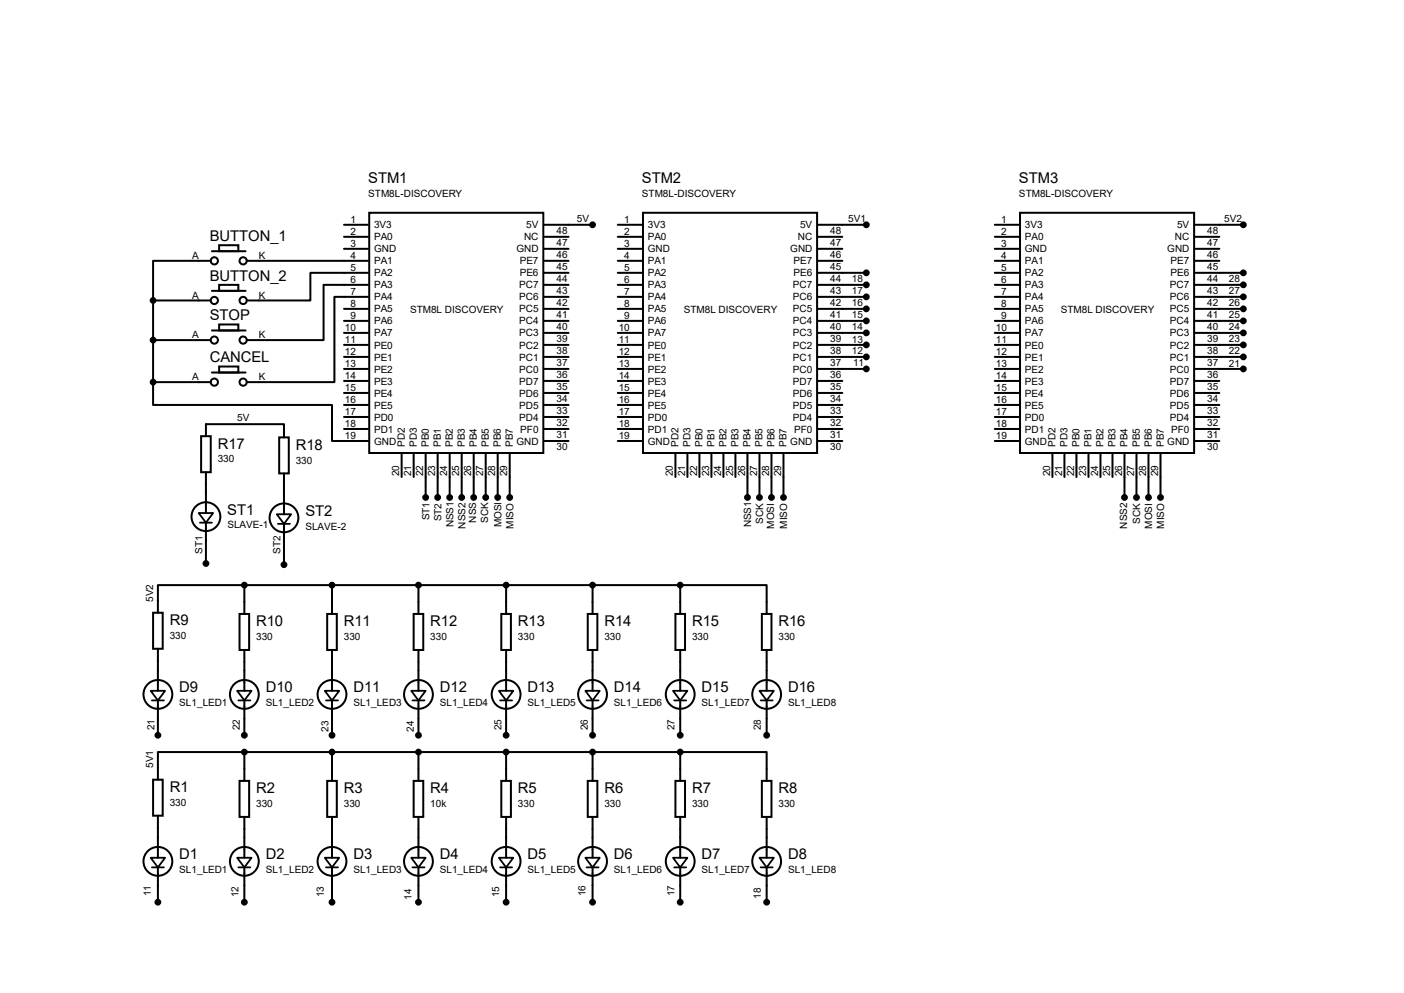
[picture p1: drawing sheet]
<svg xmlns="http://www.w3.org/2000/svg" width="297mm" height="210mm" viewBox="0 0 297 210" stroke-linecap="round" stroke-linejoin="round" font-family="sans-serif">
<g fill="none" stroke="#000" stroke-width=".42">
<path d="M44.6 55.2h-12.2v8.3M44.8 53.1h7.1M46.4 51.9h4v1.2h-4zM52.2 55.2h25.7M72.8 47.5h5.1M72.8 50.1h5.1M72.8 52.6h5.1M77.9 57.7h-12.2v5.8h-13.5M78.1 45h36.8v50.8h-36.8zM115.2 57.7h5.1M115.2 47.5h10.1M115.2 55.2h5.1"/>
<path d="M115.2 50.1h5.1M115.2 52.6h5.1M130.7 57.7h5.1M130.7 47.5h5.1M130.7 55.2h5.1M130.7 50.1h5.1M130.7 52.6h5.1M136 45h36.8v50.8h-36.8zM173.1 57.7h10.2M173.1 47.5h10.2M173.1 55.2h5.1M173.1 50.1h5.1"/>
<path d="M173.1 52.6h5.1M210.4 57.7h5.1M210.4 47.5h5.1M210.4 55.2h5.1M210.4 50.1h5.1M210.4 52.6h5.1M215.8 45h36.8v50.8h-36.8zM252.9 57.7h10.1M252.9 47.5h10.1M252.9 55.2h5M252.9 50.1h5M252.9 52.6h5"/>
<path d="M32.4 63.5h12.2M32.4 63.5v17.3M32.4 71.9h12.2M44.8 61.5h7.1M44.8 69.9h7.1M44.8 78.8h7.1M46.4 60.2h4v1.3h-4zM46.4 68.6h4v1.3h-4zM46.4 77.5h4v1.3h-4zM72.8 78h5.1M72.8 75.5h5.1M72.8 72.9h5.1"/>
<path d="M72.8 70.4h5.1M72.8 67.9h5.1M72.8 65.3h5.1M77.9 60.2h-9.4v11.7h-16.3M77.9 62.8h-7.2v18h-18.5M115.2 78h5.1M115.2 75.5h5.1M115.2 72.9h5.1M115.2 70.4h5.1M115.2 67.9h5.1M115.2 65.3h5.1M115.2 62.8h5.1"/>
<path d="M115.2 60.2h5.1M130.7 78h5.1M130.7 75.5h5.1M130.7 72.9h5.1M130.7 70.4h5.1M130.7 67.9h5.1M130.7 65.3h5.1M130.7 62.8h5.1M130.7 60.2h5.1M173.1 78h10.2M173.1 75.5h10.2M173.1 72.9h10.2"/>
<path d="M173.1 70.4h10.2M173.1 67.9h10.2M173.1 65.3h10.2M173.1 62.8h10.2M173.1 60.2h10.2M210.4 78h5.1M210.4 75.5h5.1M210.4 72.9h5.1M210.4 70.4h5.1M210.4 67.9h5.1M210.4 65.3h5.1M210.4 62.8h5.1"/>
<path d="M210.4 60.2h5.1M252.9 78h10.1M252.9 75.5h10.1M252.9 72.9h10.1M252.9 70.4h10.1M252.9 67.9h10.1M252.9 65.3h10.1M252.9 62.8h10.1M252.9 60.2h10.1M32.4 80.8v4.8h37.8v7.7h7.7M32.4 80.8h12.2M42.5 92.2h2.1v7.7h-2.1z"/>
<path d="M43.6 92.2v-2.5h16.5v2.8M43.6 99.9v8.6M59.1 92.5h2v7.6h-2zM72.8 80.6h5.1M72.8 83.1h5.1M72.8 85.6h5.1M72.8 88.2h5.1M72.8 90.7h5.1M85 95.8v5.1M87.5 95.8v5.1M90 95.8v9.4M92.6 95.8v9.4"/>
<path d="M95.1 95.8v9.4M97.7 95.8v9.4M100.2 95.8v9.4M102.7 95.8v9.4M105.3 95.8v9.4M107.8 95.8v9.4M115.2 80.6h5.1M115.2 83.1h5.1M115.2 85.6h5.1M115.2 88.2h5.1M115.2 90.7h5.1M115.2 93.3h5.1"/>
<path d="M130.7 80.6h5.1M130.7 83.1h5.1M130.7 85.6h5.1M130.7 88.2h5.1M130.7 90.7h5.1M130.7 93.3h5.1M142.9 95.8v5.1M145.4 95.8v5.1M148 95.8v5.1M150.5 95.8v5.1M153 95.8v5.1M155.6 95.8v5.1"/>
<path d="M158.1 95.8v9.4M160.7 95.8v9.4M163.2 95.8v9.4M165.7 95.8v9.4M173.1 80.6h5.1M173.1 83.1h5.1M173.1 85.6h5.1M173.1 88.2h5.1M173.1 90.7h5.1M173.1 93.3h5.1M210.4 80.6h5.1M210.4 83.1h5.1"/>
<path d="M210.4 85.6h5.1M210.4 88.2h5.1M210.4 90.7h5.1M210.4 93.3h5.1M222.6 95.8v5.1M225.2 95.8v5.1M227.7 95.8v5.1M230.3 95.8v5.1M232.8 95.8v5.1M235.3 95.8v5.1M237.9 95.8v9.4M240.4 95.8v9.4"/>
<path d="M243 95.8v9.4M245.5 95.8v9.4M252.9 80.6h5M252.9 83.1h5M252.9 85.6h5M252.9 88.2h5M252.9 90.7h5M252.9 93.3h5M43.6 110.5v8.7M60.1 100.1v8.7M60.1 110.8v8.6M32.4 129.6h2v7.6h-2z"/>
<path d="M33.4 137.2v8.9M50.7 129.8h2v7.7h-2zM51.7 123.7h-18.3v5.9M51.7 123.7v6.1M51.7 137.5v8.6M51.7 123.7h92.2M69.2 129.8h2v7.7h-2zM70.2 123.7v6.1M70.2 137.5v8.6M87.5 129.8h2v7.7h-2zM88.5 123.7v6.1M88.5 137.5v8.6"/>
<path d="M106 129.8h2.1v7.7h-2.1zM107.1 123.7v6.1M107.1 137.5v8.6M124.3 129.8h2.1v7.7h-2.1zM125.3 123.7v6.1M125.3 137.5v8.6M142.9 129.8h2v7.7h-2zM143.9 123.7h18.3v6.1M143.9 123.7v6.1M143.9 137.5v8.6M161.2 129.8h2v7.7h-2zM162.2 137.5v8.6"/>
<path d="M33.4 148.1v7.4M51.7 159h-18.3v5.9M51.7 148.1v7.4M51.7 159v6.1M51.7 159h92.2M70.2 148.1v7.4M70.2 159v6.1M88.5 148.1v7.4M88.5 159v6.1M107.1 148.1v7.4M107.1 159v6.1M125.3 148.1v7.4"/>
<path d="M125.3 159v6.1M143.9 159h18.3v6.1M143.9 148.1v7.4M143.9 159v6.1M162.2 148.1v7.4M32.4 164.9h2v7.6h-2zM33.4 172.5v8.9M50.7 165.1h2v7.7h-2zM51.7 172.8v8.6M69.2 165.1h2v7.7h-2zM70.2 172.8v8.6M87.5 165.1h2v7.7h-2z"/>
<path d="M88.5 172.8v8.6M106 165.1h2.1v7.7h-2.1zM107.1 172.8v8.6M124.3 165.1h2.1v7.7h-2.1zM125.3 172.8v8.6M142.9 165.1h2v7.7h-2zM143.9 172.8v8.6M161.2 165.1h2v7.7h-2zM162.2 172.8v8.6M33.4 183.4v7.4M51.7 183.4v7.4M70.2 183.4v7.4"/>
<path d="M88.5 183.4v7.4M107.1 183.4v7.4M125.3 183.4v7.4M143.9 183.4v7.4M162.2 183.4v7.4"/>
<circle cx="45.3" cy="55.2" r=".76"/>
<circle cx="51.4" cy="55.2" r=".76"/>
<circle cx="45.3" cy="71.9" r=".76"/>
<circle cx="45.3" cy="63.5" r=".76"/>
<circle cx="51.4" cy="63.5" r=".76"/>
<circle cx="51.4" cy="71.9" r=".76"/>
<circle cx="45.3" cy="80.8" r=".76"/>
<circle cx="51.4" cy="80.8" r=".76"/>
<circle cx="43.6" cy="109.3" r="3"/>
<circle cx="60.1" cy="109.5" r="3"/>
<circle cx="33.4" cy="146.9" r="3"/>
<circle cx="51.7" cy="146.9" r="3"/>
<circle cx="70.2" cy="146.9" r="3"/>
<circle cx="88.5" cy="146.9" r="3"/>
<circle cx="107.1" cy="146.9" r="3"/>
<circle cx="125.3" cy="146.9" r="3"/>
<circle cx="143.9" cy="146.9" r="3"/>
<circle cx="162.2" cy="146.9" r="3"/>
<circle cx="33.4" cy="182.2" r="3"/>
<circle cx="51.7" cy="182.2" r="3"/>
<circle cx="70.2" cy="182.2" r="3"/>
<circle cx="88.5" cy="182.2" r="3"/>
<circle cx="107.1" cy="182.2" r="3"/>
<circle cx="125.3" cy="182.2" r="3"/>
<circle cx="143.9" cy="182.2" r="3"/>
<circle cx="162.2" cy="182.2" r="3"/>
</g>
<g fill="none" stroke="#000" stroke-width=".38">
<path d="M42 108.5h3.1l-1.5 2zM42.3 110.5h2.5M58.5 108.8h3.1l-1.5 2zM58.8 110.8h2.5M31.9 146.1h3l-1.5 2zM32.1 148.1h2.6M50.2 146.1h3l-1.5 2zM50.4 148.1h2.6M68.7 146.1h3.1l-1.6 2zM69 148.1h2.5M87 146.1h3l-1.5 2zM87.2 148.1h2.6"/>
<path d="M105.5 146.1h3.1l-1.5 2zM105.8 148.1h2.5M123.8 146.1h3.1l-1.6 2zM124.1 148.1h2.5M142.4 146.1h3l-1.5 2zM142.6 148.1h2.6M160.7 146.1h3l-1.5 2zM160.9 148.1h2.5M31.9 181.4h3l-1.5 2zM32.1 183.4h2.6M50.2 181.4h3l-1.5 2zM50.4 183.4h2.6"/>
<path d="M68.7 181.4h3.1l-1.6 2zM69 183.4h2.5M87 181.4h3l-1.5 2zM87.2 183.4h2.6M105.5 181.4h3.1l-1.5 2zM105.8 183.4h2.5M123.8 181.4h3.1l-1.6 2zM124.1 183.4h2.5M142.4 181.4h3l-1.5 2zM142.6 183.4h2.6M160.7 181.4h3l-1.5 2zM160.9 183.4h2.5"/>
</g>
<g fill="#000" stroke="#000" stroke-width=".42">
<circle cx="125.3" cy="47.5" r=".51"/>
<circle cx="183.3" cy="57.7" r=".51"/>
<circle cx="183.3" cy="47.5" r=".51"/>
<circle cx="263" cy="57.7" r=".51"/>
<circle cx="263" cy="47.5" r=".51"/>
<circle cx="32.4" cy="63.5" r=".51"/>
<circle cx="32.4" cy="71.9" r=".51"/>
<circle cx="183.3" cy="72.9" r=".51"/>
<circle cx="183.3" cy="78" r=".51"/>
<circle cx="183.3" cy="60.2" r=".51"/>
<circle cx="183.3" cy="70.4" r=".51"/>
<circle cx="183.3" cy="65.3" r=".51"/>
<circle cx="183.3" cy="75.5" r=".51"/>
<circle cx="183.3" cy="67.9" r=".51"/>
<circle cx="183.3" cy="62.8" r=".51"/>
<circle cx="263" cy="78" r=".51"/>
<circle cx="263" cy="70.4" r=".51"/>
<circle cx="263" cy="60.2" r=".51"/>
<circle cx="263" cy="65.3" r=".51"/>
<circle cx="263" cy="72.9" r=".51"/>
<circle cx="263" cy="62.8" r=".51"/>
<circle cx="263" cy="75.5" r=".51"/>
<circle cx="263" cy="67.9" r=".51"/>
<circle cx="32.4" cy="80.8" r=".51"/>
<circle cx="43.6" cy="119.2" r=".51"/>
<circle cx="60.1" cy="119.4" r=".51"/>
<circle cx="90" cy="105.2" r=".51"/>
<circle cx="92.6" cy="105.2" r=".51"/>
<circle cx="95.1" cy="105.2" r=".51"/>
<circle cx="97.7" cy="105.2" r=".51"/>
<circle cx="100.2" cy="105.2" r=".51"/>
<circle cx="102.7" cy="105.2" r=".51"/>
<circle cx="105.3" cy="105.2" r=".51"/>
<circle cx="107.8" cy="105.2" r=".51"/>
<circle cx="158.1" cy="105.2" r=".51"/>
<circle cx="160.7" cy="105.2" r=".51"/>
<circle cx="163.2" cy="105.2" r=".51"/>
<circle cx="165.7" cy="105.2" r=".51"/>
<circle cx="237.9" cy="105.2" r=".51"/>
<circle cx="240.4" cy="105.2" r=".51"/>
<circle cx="243" cy="105.2" r=".51"/>
<circle cx="245.5" cy="105.2" r=".51"/>
<circle cx="51.7" cy="123.7" r=".51"/>
<circle cx="70.2" cy="123.7" r=".51"/>
<circle cx="88.5" cy="123.7" r=".51"/>
<circle cx="107.1" cy="123.7" r=".51"/>
<circle cx="125.3" cy="123.7" r=".51"/>
<circle cx="143.9" cy="123.7" r=".51"/>
<circle cx="33.4" cy="155.5" r=".51"/>
<circle cx="51.7" cy="155.5" r=".51"/>
<circle cx="51.7" cy="159" r=".51"/>
<circle cx="70.2" cy="155.5" r=".51"/>
<circle cx="70.2" cy="159" r=".51"/>
<circle cx="88.5" cy="159" r=".51"/>
<circle cx="88.5" cy="155.5" r=".51"/>
<circle cx="107.1" cy="155.5" r=".51"/>
<circle cx="107.1" cy="159" r=".51"/>
<circle cx="125.3" cy="155.5" r=".51"/>
<circle cx="125.3" cy="159" r=".51"/>
<circle cx="143.9" cy="155.5" r=".51"/>
<circle cx="143.9" cy="159" r=".51"/>
<circle cx="162.2" cy="155.5" r=".51"/>
<circle cx="33.4" cy="190.8" r=".51"/>
<circle cx="51.7" cy="190.8" r=".51"/>
<circle cx="70.2" cy="190.8" r=".51"/>
<circle cx="88.5" cy="190.8" r=".51"/>
<circle cx="107.1" cy="190.8" r=".51"/>
<circle cx="125.3" cy="190.8" r=".51"/>
<circle cx="143.9" cy="190.8" r=".51"/>
<circle cx="162.2" cy="190.8" r=".51"/>
</g>
<g font-size="3.1">
<text x="77.9" y="38.7">STM1</text>
<text x="135.8" y="38.7">STM2</text>
<text x="215.6" y="38.7">STM3</text>
<text x="44.4" y="51">BUTTON_1</text>
<text x="44.4" y="59.4">BUTTON_2</text>
<text x="44.4" y="67.7">STOP</text>
<text x="44.4" y="76.6">CANCEL</text>
<text x="46.1" y="94.9">R17</text>
<text x="62.6" y="95.1">R18</text>
<text x="48.1" y="108.8">ST1</text>
<text x="64.6" y="109.1">ST2</text>
<text x="35.9" y="132.2">R9</text>
<text x="54.2" y="132.5">R10</text>
<text x="72.7" y="132.5">R11</text>
<text x="91" y="132.5">R12</text>
<text x="109.6" y="132.5">R13</text>
<text x="127.8" y="132.5">R14</text>
<text x="146.4" y="132.5">R15</text>
<text x="164.7" y="132.5">R16</text>
<text x="37.9" y="146.4">D9</text>
<text x="56.2" y="146.4">D10</text>
<text x="74.8" y="146.4">D11</text>
<text x="93" y="146.4">D12</text>
<text x="111.6" y="146.4">D13</text>
<text x="129.9" y="146.4">D14</text>
<text x="148.4" y="146.4">D15</text>
<text x="166.7" y="146.4">D16</text>
<text x="35.9" y="167.5">R1</text>
<text x="54.2" y="167.8">R2</text>
<text x="72.7" y="167.8">R3</text>
<text x="91" y="167.8">R4</text>
<text x="109.6" y="167.8">R5</text>
<text x="127.8" y="167.8">R6</text>
<text x="146.4" y="167.8">R7</text>
<text x="164.7" y="167.8">R8</text>
<text x="37.9" y="181.7">D1</text>
<text x="56.2" y="181.7">D2</text>
<text x="74.8" y="181.7">D3</text>
<text x="93" y="181.7">D4</text>
<text x="111.6" y="181.7">D5</text>
<text x="129.9" y="181.7">D6</text>
<text x="148.4" y="181.7">D7</text>
<text x="166.7" y="181.7">D8</text>
</g>
<g font-size="2.1">
<text x="77.9" y="41.7">STM8L-DISCOVERY</text>
<text x="135.8" y="41.7">STM8L-DISCOVERY</text>
<text x="215.6" y="41.7">STM8L-DISCOVERY</text>
<text x="74.1" y="47.2">1</text>
<text x="122" y="46.9">5V</text>
<text x="132" y="47.2">1</text>
<text x="179.4" y="46.9">5V1</text>
<text x="211.8" y="47.2">1</text>
<text x="258.9" y="46.9">5V2</text>
<text x="74.1" y="49.7">2</text>
<text x="74.1" y="52.2">3</text>
<text x="79.1" y="48.3">3V3</text>
<text x="79.1" y="50.8">PA0</text>
<text x="79.1" y="53.4">GND</text>
<text x="109.3" y="53.4">GND</text>
<text x="110.9" y="50.8">NC</text>
<text x="111.3" y="48.3">5V</text>
<text x="117.7" y="52">47</text>
<text x="117.7" y="49.5">48</text>
<text x="132" y="49.7">2</text>
<text x="132" y="52.2">3</text>
<text x="137" y="48.3">3V3</text>
<text x="137" y="50.8">PA0</text>
<text x="137" y="53.4">GND</text>
<text x="167.2" y="53.4">GND</text>
<text x="168.8" y="50.8">NC</text>
<text x="169.2" y="48.3">5V</text>
<text x="175.6" y="52">47</text>
<text x="175.6" y="49.5">48</text>
<text x="211.8" y="49.7">2</text>
<text x="211.8" y="52.2">3</text>
<text x="216.8" y="48.3">3V3</text>
<text x="216.8" y="50.8">PA0</text>
<text x="216.8" y="53.4">GND</text>
<text x="246.9" y="53.4">GND</text>
<text x="248.5" y="50.8">NC</text>
<text x="249" y="48.3">5V</text>
<text x="255.4" y="52">47</text>
<text x="255.4" y="49.5">48</text>
<text x="40.6" y="54.8">A</text>
<text x="54.7" y="54.8">K</text>
<text x="74.1" y="54.8">4</text>
<text x="74.1" y="57.3">5</text>
<text x="74.1" y="59.9">6</text>
<text x="79.1" y="55.9">PA1</text>
<text x="79.1" y="58.5">PA2</text>
<text x="109.9" y="58.5">PE6</text>
<text x="109.9" y="55.9">PE7</text>
<text x="117.7" y="59.6">44</text>
<text x="117.7" y="57.1">45</text>
<text x="117.7" y="54.6">46</text>
<text x="132" y="54.8">4</text>
<text x="132" y="57.3">5</text>
<text x="132" y="59.9">6</text>
<text x="137" y="55.9">PA1</text>
<text x="137" y="58.5">PA2</text>
<text x="167.8" y="58.5">PE6</text>
<text x="167.8" y="55.9">PE7</text>
<text x="175.6" y="59.6">44</text>
<text x="175.6" y="57.1">45</text>
<text x="175.6" y="54.6">46</text>
<text x="180.2" y="59.6">18</text>
<text x="211.8" y="54.8">4</text>
<text x="211.8" y="57.3">5</text>
<text x="211.8" y="59.9">6</text>
<text x="216.8" y="55.9">PA1</text>
<text x="216.8" y="58.5">PA2</text>
<text x="247.6" y="58.5">PE6</text>
<text x="247.6" y="55.9">PE7</text>
<text x="255.4" y="59.6">44</text>
<text x="255.4" y="57.1">45</text>
<text x="255.4" y="54.6">46</text>
<text x="260" y="59.6">28</text>
<text x="40.6" y="63.2">A</text>
<text x="54.7" y="63.2">K</text>
<text x="74.1" y="62.4">7</text>
<text x="74.1" y="64.9">8</text>
<text x="79.1" y="61">PA3</text>
<text x="79.1" y="63.5">PA4</text>
<text x="109.8" y="63.5">PC6</text>
<text x="109.8" y="61">PC7</text>
<text x="117.7" y="64.7">42</text>
<text x="117.7" y="62.2">43</text>
<text x="132" y="62.4">7</text>
<text x="132" y="64.9">8</text>
<text x="137" y="61">PA3</text>
<text x="137" y="63.5">PA4</text>
<text x="167.7" y="63.5">PC6</text>
<text x="167.7" y="61">PC7</text>
<text x="175.6" y="64.7">42</text>
<text x="175.6" y="62.2">43</text>
<text x="180.2" y="64.7">16</text>
<text x="180.2" y="62.2">17</text>
<text x="211.8" y="62.4">7</text>
<text x="211.8" y="64.9">8</text>
<text x="216.8" y="61">PA3</text>
<text x="216.8" y="63.5">PA4</text>
<text x="247.5" y="63.5">PC6</text>
<text x="247.5" y="61">PC7</text>
<text x="255.4" y="64.7">42</text>
<text x="255.4" y="62.2">43</text>
<text x="260" y="62.2">27</text>
<text x="260" y="64.7">26</text>
<text x="40.6" y="71.5">A</text>
<text x="54.7" y="71.5">K</text>
<text x="73" y="70">10</text>
<text x="74.1" y="67.5">9</text>
<text x="79.1" y="66.1">PA5</text>
<text x="79.1" y="68.6">PA6</text>
<text x="79.1" y="71.2">PA7</text>
<text x="86.7" y="66.3">STM8L DISCOVERY</text>
<text x="109.8" y="71.2">PC3</text>
<text x="109.8" y="68.6">PC4</text>
<text x="109.8" y="66.1">PC5</text>
<text x="117.7" y="69.8">40</text>
<text x="117.7" y="67.3">41</text>
<text x="130.9" y="70">10</text>
<text x="132" y="67.5">9</text>
<text x="137" y="66.1">PA5</text>
<text x="137" y="68.6">PA6</text>
<text x="137" y="71.2">PA7</text>
<text x="144.7" y="66.3">STM8L DISCOVERY</text>
<text x="167.7" y="71.2">PC3</text>
<text x="167.7" y="68.6">PC4</text>
<text x="167.7" y="66.1">PC5</text>
<text x="175.6" y="69.8">40</text>
<text x="175.6" y="67.3">41</text>
<text x="180.2" y="69.8">14</text>
<text x="180.2" y="67.3">15</text>
<text x="210.6" y="70">10</text>
<text x="211.8" y="67.5">9</text>
<text x="216.8" y="66.1">PA5</text>
<text x="216.8" y="68.6">PA6</text>
<text x="216.8" y="71.2">PA7</text>
<text x="224.4" y="66.3">STM8L DISCOVERY</text>
<text x="247.5" y="71.2">PC3</text>
<text x="247.5" y="68.6">PC4</text>
<text x="247.5" y="66.1">PC5</text>
<text x="255.4" y="69.8">40</text>
<text x="255.4" y="67.3">41</text>
<text x="260" y="67.3">25</text>
<text x="260" y="69.8">24</text>
<text x="73" y="72.6">11</text>
<text x="73" y="75.1">12</text>
<text x="73" y="77.6">13</text>
<text x="79.1" y="73.7">PE0</text>
<text x="79.1" y="76.2">PE1</text>
<text x="109.8" y="76.2">PC1</text>
<text x="109.8" y="73.7">PC2</text>
<text x="117.7" y="77.4">37</text>
<text x="117.7" y="74.9">38</text>
<text x="117.7" y="72.3">39</text>
<text x="130.9" y="72.6">11</text>
<text x="130.9" y="75.1">12</text>
<text x="130.9" y="77.6">13</text>
<text x="137" y="73.7">PE0</text>
<text x="137" y="76.2">PE1</text>
<text x="167.7" y="76.2">PC1</text>
<text x="167.7" y="73.7">PC2</text>
<text x="175.6" y="77.4">37</text>
<text x="175.6" y="74.9">38</text>
<text x="175.6" y="72.3">39</text>
<text x="180.2" y="74.9">12</text>
<text x="180.2" y="72.6">13</text>
<text x="180.5" y="77.4">11</text>
<text x="210.6" y="72.6">11</text>
<text x="210.6" y="75.1">12</text>
<text x="210.6" y="77.6">13</text>
<text x="216.8" y="73.7">PE0</text>
<text x="216.8" y="76.2">PE1</text>
<text x="247.5" y="76.2">PC1</text>
<text x="247.5" y="73.7">PC2</text>
<text x="255.4" y="77.4">37</text>
<text x="255.4" y="74.9">38</text>
<text x="255.4" y="72.3">39</text>
<text x="260" y="72.3">23</text>
<text x="260" y="74.9">22</text>
<text x="260" y="77.7">21</text>
<text x="40.6" y="80.4">A</text>
<text x="54.7" y="80.4">K</text>
<text x="73" y="80.2">14</text>
<text x="73" y="82.7">15</text>
<text x="79.1" y="78.8">PE2</text>
<text x="79.1" y="81.3">PE3</text>
<text x="79.1" y="83.9">PE4</text>
<text x="109.8" y="83.9">PD6</text>
<text x="109.8" y="81.3">PD7</text>
<text x="109.8" y="78.8">PC0</text>
<text x="117.7" y="82.5">35</text>
<text x="117.7" y="80">36</text>
<text x="130.9" y="80.2">14</text>
<text x="130.9" y="82.7">15</text>
<text x="137" y="78.8">PE2</text>
<text x="137" y="81.3">PE3</text>
<text x="137" y="83.9">PE4</text>
<text x="167.7" y="83.9">PD6</text>
<text x="167.7" y="81.3">PD7</text>
<text x="167.7" y="78.8">PC0</text>
<text x="175.6" y="82.5">35</text>
<text x="175.6" y="80">36</text>
<text x="210.6" y="80.2">14</text>
<text x="210.6" y="82.7">15</text>
<text x="216.8" y="78.8">PE2</text>
<text x="216.8" y="81.3">PE3</text>
<text x="216.8" y="83.9">PE4</text>
<text x="247.5" y="83.9">PD6</text>
<text x="247.5" y="81.3">PD7</text>
<text x="247.5" y="78.8">PC0</text>
<text x="255.4" y="82.5">35</text>
<text x="255.4" y="80">36</text>
<text x="50.2" y="89.1">5V</text>
<text x="73" y="85.3">16</text>
<text x="73" y="87.8">17</text>
<text x="79.1" y="86.4">PE5</text>
<text x="79.1" y="88.9">PD0</text>
<text x="109.8" y="88.9">PD4</text>
<text x="109.8" y="86.4">PD5</text>
<text x="117.7" y="87.6">33</text>
<text x="117.7" y="85">34</text>
<text x="130.9" y="85.3">16</text>
<text x="130.9" y="87.8">17</text>
<text x="137" y="86.4">PE5</text>
<text x="137" y="88.9">PD0</text>
<text x="167.7" y="88.9">PD4</text>
<text x="167.7" y="86.4">PD5</text>
<text x="175.6" y="87.6">33</text>
<text x="175.6" y="85">34</text>
<text x="210.6" y="85.3">16</text>
<text x="210.6" y="87.8">17</text>
<text x="216.8" y="86.4">PE5</text>
<text x="216.8" y="88.9">PD0</text>
<text x="247.5" y="88.9">PD4</text>
<text x="247.5" y="86.4">PD5</text>
<text x="255.4" y="87.6">33</text>
<text x="255.4" y="85">34</text>
<text x="73" y="90.3">18</text>
<text x="73" y="92.9">19</text>
<text x="79.1" y="91.5">PD1</text>
<text x="79.1" y="94">GND</text>
<text x="85.6" y="94.5" transform="rotate(-90 85.6 94.5)">PD2</text>
<text x="88.2" y="94.5" transform="rotate(-90 88.2 94.5)">PD3</text>
<text x="90.7" y="94.5" transform="rotate(-90 90.7 94.5)">PB0</text>
<text x="93.3" y="94.5" transform="rotate(-90 93.3 94.5)">PB1</text>
<text x="95.8" y="94.5" transform="rotate(-90 95.8 94.5)">PB2</text>
<text x="98.3" y="94.5" transform="rotate(-90 98.3 94.5)">PB3</text>
<text x="100.9" y="94.5" transform="rotate(-90 100.9 94.5)">PB4</text>
<text x="103.4" y="94.5" transform="rotate(-90 103.4 94.5)">PB5</text>
<text x="106" y="94.5" transform="rotate(-90 106 94.5)">PB6</text>
<text x="108.5" y="94.5" transform="rotate(-90 108.5 94.5)">PB7</text>
<text x="109.3" y="94">GND</text>
<text x="110.1" y="91.5">PF0</text>
<text x="117.7" y="95.2">30</text>
<text x="117.7" y="92.7">31</text>
<text x="117.7" y="90.1">32</text>
<text x="130.9" y="90.3">18</text>
<text x="130.9" y="92.9">19</text>
<text x="137" y="91.5">PD1</text>
<text x="137" y="94">GND</text>
<text x="143.6" y="94.5" transform="rotate(-90 143.6 94.5)">PD2</text>
<text x="146.1" y="94.5" transform="rotate(-90 146.1 94.5)">PD3</text>
<text x="148.6" y="94.5" transform="rotate(-90 148.6 94.5)">PB0</text>
<text x="151.2" y="94.5" transform="rotate(-90 151.2 94.5)">PB1</text>
<text x="153.7" y="94.5" transform="rotate(-90 153.7 94.5)">PB2</text>
<text x="156.3" y="94.5" transform="rotate(-90 156.3 94.5)">PB3</text>
<text x="158.8" y="94.5" transform="rotate(-90 158.8 94.5)">PB4</text>
<text x="161.3" y="94.5" transform="rotate(-90 161.3 94.5)">PB5</text>
<text x="163.9" y="94.5" transform="rotate(-90 163.9 94.5)">PB6</text>
<text x="166.4" y="94.5" transform="rotate(-90 166.4 94.5)">PB7</text>
<text x="167.2" y="94">GND</text>
<text x="168" y="91.5">PF0</text>
<text x="175.6" y="95.2">30</text>
<text x="175.6" y="92.7">31</text>
<text x="175.6" y="90.1">32</text>
<text x="210.6" y="90.3">18</text>
<text x="210.6" y="92.9">19</text>
<text x="216.8" y="91.5">PD1</text>
<text x="216.8" y="94">GND</text>
<text x="223.3" y="94.5" transform="rotate(-90 223.3 94.5)">PD2</text>
<text x="225.8" y="94.5" transform="rotate(-90 225.8 94.5)">PD3</text>
<text x="228.4" y="94.5" transform="rotate(-90 228.4 94.5)">PB0</text>
<text x="230.9" y="94.5" transform="rotate(-90 230.9 94.5)">PB1</text>
<text x="233.5" y="94.5" transform="rotate(-90 233.5 94.5)">PB2</text>
<text x="236" y="94.5" transform="rotate(-90 236 94.5)">PB3</text>
<text x="238.5" y="94.5" transform="rotate(-90 238.5 94.5)">PB4</text>
<text x="241.1" y="94.5" transform="rotate(-90 241.1 94.5)">PB5</text>
<text x="243.6" y="94.5" transform="rotate(-90 243.6 94.5)">PB6</text>
<text x="246.2" y="94.5" transform="rotate(-90 246.2 94.5)">PB7</text>
<text x="246.9" y="94">GND</text>
<text x="247.7" y="91.5">PF0</text>
<text x="255.4" y="95.2">30</text>
<text x="255.4" y="92.7">31</text>
<text x="255.4" y="90.1">32</text>
<text x="46.1" y="97.8">330</text>
<text x="62.6" y="98">330</text>
<text x="84.5" y="100.7" transform="rotate(-90 84.5 100.7)">20</text>
<text x="87" y="100.7" transform="rotate(-90 87 100.7)">21</text>
<text x="89.5" y="100.7" transform="rotate(-90 89.5 100.7)">22</text>
<text x="92.1" y="100.7" transform="rotate(-90 92.1 100.7)">23</text>
<text x="94.6" y="100.7" transform="rotate(-90 94.6 100.7)">24</text>
<text x="97.2" y="100.7" transform="rotate(-90 97.2 100.7)">25</text>
<text x="99.7" y="100.7" transform="rotate(-90 99.7 100.7)">26</text>
<text x="102.2" y="100.7" transform="rotate(-90 102.2 100.7)">27</text>
<text x="104.8" y="100.7" transform="rotate(-90 104.8 100.7)">28</text>
<text x="107.3" y="100.7" transform="rotate(-90 107.3 100.7)">29</text>
<text x="142.4" y="100.7" transform="rotate(-90 142.4 100.7)">20</text>
<text x="144.9" y="100.7" transform="rotate(-90 144.9 100.7)">21</text>
<text x="147.4" y="100.7" transform="rotate(-90 147.4 100.7)">22</text>
<text x="150" y="100.7" transform="rotate(-90 150 100.7)">23</text>
<text x="152.5" y="100.7" transform="rotate(-90 152.5 100.7)">24</text>
<text x="155.1" y="100.7" transform="rotate(-90 155.1 100.7)">25</text>
<text x="157.6" y="100.7" transform="rotate(-90 157.6 100.7)">26</text>
<text x="160.1" y="100.7" transform="rotate(-90 160.1 100.7)">27</text>
<text x="162.7" y="100.7" transform="rotate(-90 162.7 100.7)">28</text>
<text x="165.2" y="100.7" transform="rotate(-90 165.2 100.7)">29</text>
<text x="222.1" y="100.7" transform="rotate(-90 222.1 100.7)">20</text>
<text x="224.7" y="100.7" transform="rotate(-90 224.7 100.7)">21</text>
<text x="227.2" y="100.7" transform="rotate(-90 227.2 100.7)">22</text>
<text x="229.7" y="100.7" transform="rotate(-90 229.7 100.7)">23</text>
<text x="232.3" y="100.7" transform="rotate(-90 232.3 100.7)">24</text>
<text x="234.8" y="100.7" transform="rotate(-90 234.8 100.7)">25</text>
<text x="237.4" y="100.7" transform="rotate(-90 237.4 100.7)">26</text>
<text x="239.9" y="100.7" transform="rotate(-90 239.9 100.7)">27</text>
<text x="242.4" y="100.7" transform="rotate(-90 242.4 100.7)">28</text>
<text x="245" y="100.7" transform="rotate(-90 245 100.7)">29</text>
<text x="48.1" y="111.8">SLAVE-1</text>
<text x="64.6" y="112">SLAVE-2</text>
<text x="90.8" y="110" transform="rotate(-90 90.8 110)">ST1</text>
<text x="93.4" y="110.3" transform="rotate(-90 93.4 110.3)">ST2</text>
<text x="95.9" y="111.5" transform="rotate(-90 95.9 111.5)">NSS1</text>
<text x="98.5" y="111.8" transform="rotate(-90 98.5 111.8)">NSS2</text>
<text x="100.8" y="110.5" transform="rotate(-90 100.8 110.5)">NSS</text>
<text x="103.3" y="110.5" transform="rotate(-90 103.3 110.5)">SCK</text>
<text x="106.1" y="111.5" transform="rotate(-90 106.1 111.5)">MOSI</text>
<text x="108.6" y="111.8" transform="rotate(-90 108.6 111.8)">MISO</text>
<text x="158.9" y="111.5" transform="rotate(-90 158.9 111.5)">NSS1</text>
<text x="161.5" y="110.8" transform="rotate(-90 161.5 110.8)">SCK</text>
<text x="163.7" y="111.8" transform="rotate(-90 163.7 111.8)">MOSI</text>
<text x="166.5" y="111.8" transform="rotate(-90 166.5 111.8)">MISO</text>
<text x="238.4" y="111.8" transform="rotate(-90 238.4 111.8)">NSS2</text>
<text x="241.2" y="110.8" transform="rotate(-90 241.2 110.8)">SCK</text>
<text x="243.8" y="111.8" transform="rotate(-90 243.8 111.8)">MOSI</text>
<text x="246.3" y="111.8" transform="rotate(-90 246.3 111.8)">MISO</text>
<text x="42.8" y="117.1" transform="rotate(-90 42.8 117.1)">ST1</text>
<text x="59.3" y="117.1" transform="rotate(-90 59.3 117.1)">ST2</text>
<text x="32.4" y="127.3" transform="rotate(-90 32.4 127.3)">5V2</text>
<text x="35.9" y="135.1">330</text>
<text x="54.2" y="135.4">330</text>
<text x="72.7" y="135.4">330</text>
<text x="91" y="135.4">330</text>
<text x="109.6" y="135.4">330</text>
<text x="127.8" y="135.4">330</text>
<text x="146.4" y="135.4">330</text>
<text x="164.7" y="135.4">330</text>
<text x="37.9" y="149.4">SL1_LED1</text>
<text x="56.2" y="149.4">SL1_LED2</text>
<text x="74.8" y="149.4">SL1_LED3</text>
<text x="93" y="149.4">SL1_LED4</text>
<text x="111.6" y="149.4">SL1_LED5</text>
<text x="129.9" y="149.4">SL1_LED6</text>
<text x="148.4" y="149.4">SL1_LED7</text>
<text x="166.7" y="149.4">SL1_LED8</text>
<text x="32.7" y="154.5" transform="rotate(-90 32.7 154.5)">21</text>
<text x="50.7" y="154.5" transform="rotate(-90 50.7 154.5)">22</text>
<text x="69.5" y="154.7" transform="rotate(-90 69.5 154.7)">23</text>
<text x="87.5" y="154.7" transform="rotate(-90 87.5 154.7)">24</text>
<text x="106.1" y="154.5" transform="rotate(-90 106.1 154.5)">25</text>
<text x="124.4" y="154.5" transform="rotate(-90 124.4 154.5)">26</text>
<text x="142.7" y="154.5" transform="rotate(-90 142.7 154.5)">27</text>
<text x="160.9" y="154.5" transform="rotate(-90 160.9 154.5)">28</text>
<text x="32.4" y="162.3" transform="rotate(-90 32.4 162.3)">5V1</text>
<text x="35.9" y="170.4">330</text>
<text x="54.2" y="170.7">330</text>
<text x="72.7" y="170.7">330</text>
<text x="91" y="170.7">10k</text>
<text x="109.6" y="170.7">330</text>
<text x="127.8" y="170.7">330</text>
<text x="146.4" y="170.7">330</text>
<text x="164.7" y="170.7">330</text>
<text x="37.9" y="184.7">SL1_LED1</text>
<text x="56.2" y="184.7">SL1_LED2</text>
<text x="74.8" y="184.7">SL1_LED3</text>
<text x="93" y="184.7">SL1_LED4</text>
<text x="111.6" y="184.7">SL1_LED5</text>
<text x="129.9" y="184.7">SL1_LED6</text>
<text x="148.4" y="184.7">SL1_LED7</text>
<text x="166.7" y="184.7">SL1_LED8</text>
<text x="31.9" y="189.5" transform="rotate(-90 31.9 189.5)">11</text>
<text x="50.5" y="189.8" transform="rotate(-90 50.5 189.8)">12</text>
<text x="68.5" y="189.8" transform="rotate(-90 68.5 189.8)">13</text>
<text x="87" y="190.3" transform="rotate(-90 87 190.3)">14</text>
<text x="105.6" y="189.8" transform="rotate(-90 105.6 189.8)">15</text>
<text x="123.9" y="189.5" transform="rotate(-90 123.9 189.5)">16</text>
<text x="142.7" y="189.5" transform="rotate(-90 142.7 189.5)">17</text>
<text x="160.9" y="190" transform="rotate(-90 160.9 190)">18</text>
</g>
</svg>
